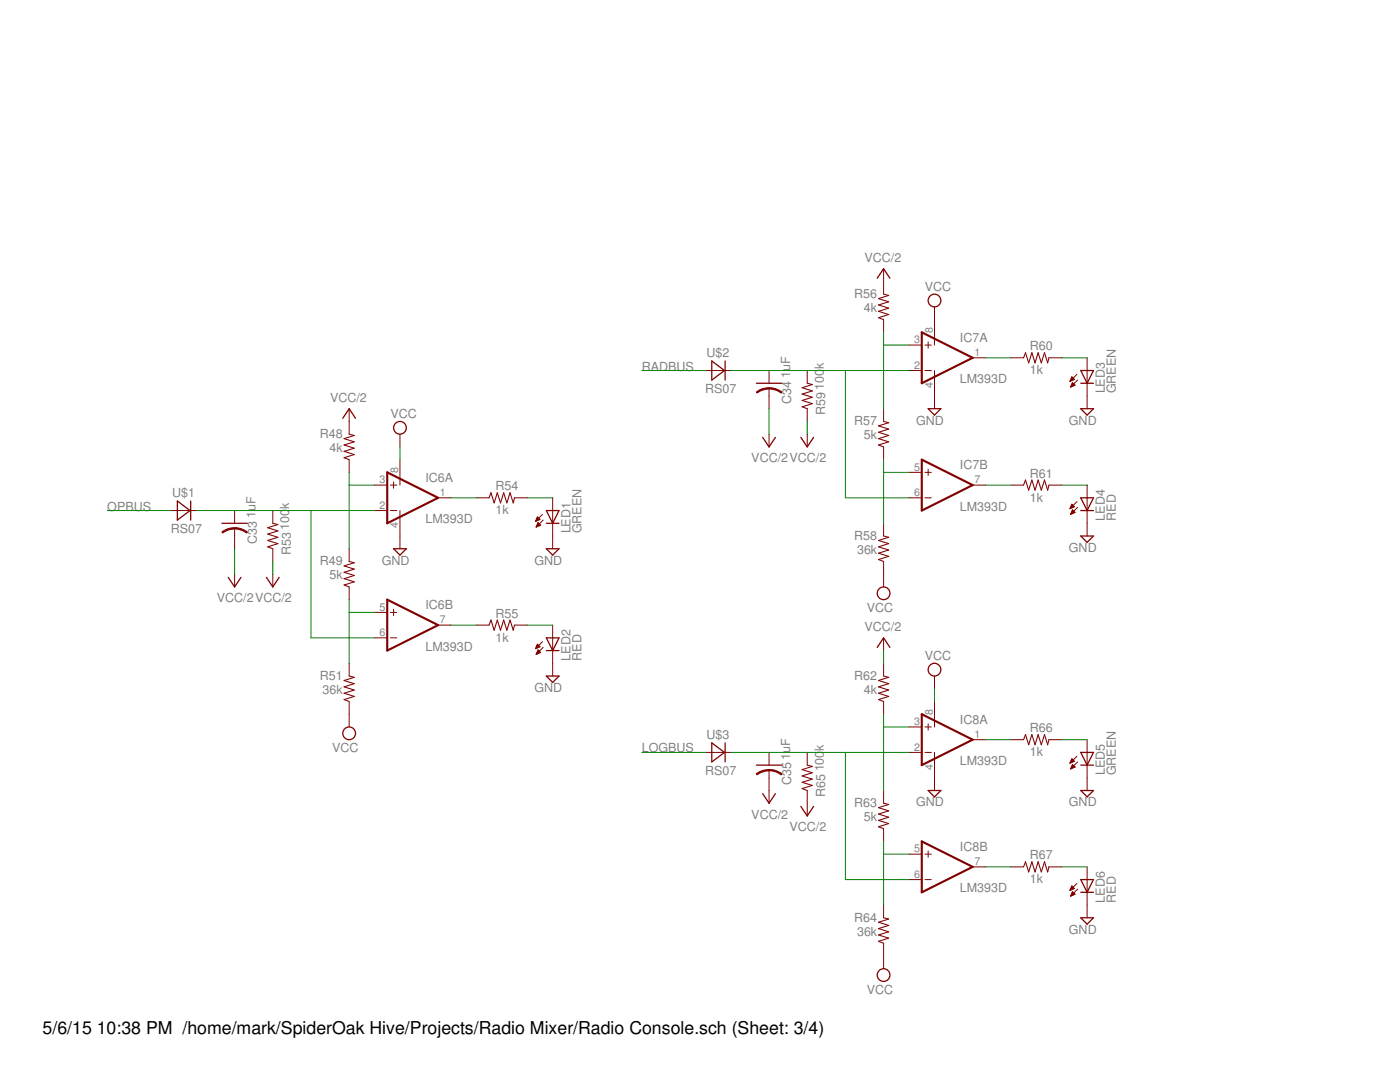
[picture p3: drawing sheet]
<svg xmlns="http://www.w3.org/2000/svg" width="279mm" height="216mm" viewBox="0 0 279 216" stroke-linecap="round" stroke-linejoin="round" font-family="sans-serif">
<g fill="none" stroke="#800000" stroke-width=".25">
<path d="M175.1 55.5l1.2-1.9 1.3 1.9M142 72l2.6 1.9-2.6 1.9zM144.7 72v3.8M150.9 76.5h5.1M215.7 76.5h2.5M215.7 73.9h2.5l-1.2 2.6zM35.4 100l2.5 1.9-2.5 1.9zM38.1 100v3.8M68.4 83.5l1.3-1.9 1.3 1.9M152.2 87.3l1.3 1.9 1.2-1.9M159.8 87.3l1.3 1.9 1.3-1.9M185.2 81.6h2.6l-1.3 1.2z"/>
<path d="M215.7 81.6h2.5l-1.2 1.2zM215.7 99.3h2.5l-1.2 2.6zM44.3 104.4h5.1M45.6 115.2l1.2 1.9 1.3-1.9M53.2 115.2l1.2 1.9 1.3-1.9M78.5 109.5h2.6l-1.3 1.3zM109 109.5h2.6l-1.3 1.3zM109 104.4h2.6M109 101.9h2.6l-1.3 2.5zM215.7 101.9h2.5M215.7 107h2.5l-1.2 1.2zM109 127.3h2.6l-1.3 2.5z"/>
<path d="M109 129.8h2.6M109 134.9h2.6l-1.3 1.3zM175.1 129.2l1.2-1.9 1.3 1.9M142 148.2l2.6 1.9-2.6 1.9zM144.7 148.2v3.8M150.9 152.7h5.1M152.2 158.4l1.3 1.9 1.2-1.9M185.2 157.7h2.6l-1.3 1.3zM215.7 157.7h2.5l-1.2 1.3zM215.7 152.7h2.5M215.7 150.1h2.5l-1.2 2.6zM159.8 160.9l1.3 1.9 1.3-1.9"/>
<path d="M215.7 175.5h2.5l-1.2 2.6zM215.7 178.1h2.5M215.7 183.1h2.5l-1.2 1.3z"/>
<circle cx="186.5" cy="60" r="1.27"/>
<circle cx="79.8" cy="85.4" r="1.27"/>
<circle cx="176.3" cy="118.4" r="1.27"/>
<circle cx="186.5" cy="133.6" r="1.27"/>
<circle cx="69.7" cy="146.3" r="1.27"/>
<circle cx="176.3" cy="194.6" r="1.27"/>
</g>
<g fill="none" stroke="#800000" stroke-width=".2">
<path d="M176.3 53.6v5.1M140.8 73.9h5.1M153.5 73.9v2.6M153.5 77.5v4.1M161.1 73.9v2.6M176.3 63.8v2.5M181.4 73.9h2.6M181.4 68.9h2.6M184.6 73.9h1.3M184.6 68.9h1.3M185.2 68.2v1.3M186.5 61.2v7.7"/>
<path d="M186.5 73.9v7.7M194.1 71.4h2.6M201.7 71.4h2.6M209.3 71.4h2.6M213.6 76.1h.1M213.6 76h.2M213.7 75.8h.4M213.7 75.7h.7M213.7 77.2h.1M213.7 75.6h.6M213.7 77h.4M213.8 75.5h.4"/>
<path d="M213.8 76.9h.6M213.8 75.4h.3M213.8 76.8h.7M213.9 75.2l.5 .5-.9 .4zM213.9 75.2h.1M213.9 76.7h.5M214 76.6h.3M214 76.5h.1M214 76.3l.5 .6-.8 .3zM214.9 74.7l-1.4 1.4M215.1 75.8l-1.4 1.4M217 71.4v10.2"/>
<path d="M69.7 81.6v5M69.7 91.7v2.6M74.8 96.8h2.5M77.9 96.8h1.3M78.5 96.2v1.2M79.8 86.6v2.6M79.8 91.7v5.1M87.4 99.3h2.6M95.1 99.3h2.5M102.7 99.3h2.5M110.3 99.3v10.2M153.5 86.6v2.6"/>
<path d="M161.1 81.6v2.5M161.1 86.6v2.6M176.3 81.6v2.5M176.3 89.2v2.5M181.4 99.3h2.6M181.4 94.3h2.6M184.6 99.3h1.3M184.6 94.3h1.3M185.2 93.6v1.3M194.1 96.8h2.6M201.7 96.8h2.6M209.3 96.8h2.6"/>
<path d="M217 96.8v10.2M34.1 101.9h5.1M46.8 101.9v2.5M46.8 105.4v4.1M46.8 114.6v2.5M54.4 101.9v2.5M54.4 109.5v2.5M54.4 114.6v2.5M69.7 109.5v2.5M69.7 117.1v2.6M74.8 101.9h2.5M77.9 101.9h1.3"/>
<path d="M79.8 101.9v7.6M106.9 103.9h.2M107 103.8h.3M107 103.7h.6M107 105.2h.1M107.1 103.6h.6M107.1 105.1h.2M107.1 104.9h.5M107.1 103.5h.5M107.2 103.4h.3M107.2 104.8h.7M107.2 104.7h.6"/>
<path d="M107.2 103.2h.1M107.3 103.1l.5 .6-.9 .3zM107.3 104.6h.4M107.3 104.4h.2M107.4 104.3h.1M107.9 104.8l-.5-.5-.4 .9M107.9 104.8l-.9 .4M108.3 102.6l-1.4 1.4M108.4 103.8l-1.4 1.4M176.3 104.4v2.6M176.3 112v5.1M213.6 101.4h.1"/>
<path d="M213.6 101.3h.4M213.7 101.2h.6M213.7 102.6h.1M213.7 101h.7M213.7 102.5h.3M213.8 100.9h.4M213.8 102.4h.4M213.8 100.8h.3M213.8 102.3h.7M213.9 102.2h.5M213.9 100.7h.1M213.9 100.6l.5 .5-.9 .4z"/>
<path d="M213.9 102h.4M214 101.9h.2M214 101.8h.1M214.5 102.3l-.5-.6-.3 .9M214.5 102.3l-.8 .3M214.9 100.1l-1.4 1.4M215.1 101.2l-1.4 1.4M69.7 132.4v2.5M69.7 140v5.1M74.8 122.2h2.5M74.8 127.3h2.5M77.9 122.2h1.3"/>
<path d="M77.9 127.3h1.3M78.5 121.6v1.2M87.4 124.7h2.6M95.1 124.7h2.5M102.7 124.7h2.5M106.9 129.4h.1M106.9 129.3h.3M107 129.2h.5M107 129.1h.8M107 130.5h.2M107.1 128.9h.5M107.1 130.4h.4"/>
<path d="M107.1 128.8h.4M107.1 130.3h.7M107.2 128.7h.2M107.2 130.1h.6M107.3 128.6h.1M107.3 130h.4M107.3 129.9h.3M107.4 129.8h.1M107.4 129.7l.5 .5-.9 .4zM107.8 129.1l-.5-.6-.4 .9M107.8 129.1l-.9 .3M108.3 128l-1.4 1.4"/>
<path d="M108.4 129.2l-1.4 1.4M110.3 124.7v10.2M176.3 127.3v2.5M176.3 132.4v2.5M176.3 140v2.5M186.5 134.9v2.5M186.5 140v5.1M140.8 150.1h5.1M153.5 150.1v2.6M153.5 153.7v6.6M161.1 150.1v2.6M161.1 157.7v5.1"/>
<path d="M176.3 157.7v2.6M181.4 150.1h2.6M181.4 145.1h2.6M184.6 150.1h1.3M184.6 145.1h1.3M185.2 144.4v1.3M186.5 150.1v7.6M194.1 147.6h2.6M201.7 147.6h2.6M209.3 147.6h2.6M213.6 152.2h.1M213.6 152.1h.4"/>
<path d="M213.7 152h.6M213.7 153.4h.1M213.7 151.8h.7M213.7 153.3h.3M213.8 151.7h.4M213.8 153.2h.5M213.8 151.6h.3M213.8 153.1h.7M213.9 151.5h.1M213.9 152.9h.5M213.9 151.4l.5 .5-.9 .4zM213.9 152.8h.4"/>
<path d="M214 152.7h.2M214 152.5l-.3 .9M214 152.5l.5 .6M214 152.6h.1M214.5 153.1l-.8 .3M214.9 150.9l-1.4 1.4M215.1 152l-1.4 1.4M217 147.6v10.1M176.3 165.4v2.5M181.4 170.4h2.6M181.4 175.5h2.6M184.6 170.4h1.3"/>
<path d="M184.6 175.5h1.3M185.2 169.8v1.3M194.1 173h2.6M201.7 173h2.6M209.3 173h2.6M213.6 177.7h.1M213.6 177.5h.3M213.7 177.4h.5M213.7 177.3h.7M213.7 178.7h.1M213.8 177.2h.5M213.8 178.6h.3"/>
<path d="M213.8 177.1h.4M213.8 178.5h.6M213.8 178.4h.7M213.9 176.9h.2M213.9 176.8h.1M213.9 178.3h.5M214 178.1h.2M214 178h.1M214 177.9l.5 .5-.8 .4zM214.4 177.3l-.5-.5-.4 .9M214.4 177.3l-.9 .4M214.9 176.3l-1.4 1.4"/>
<path d="M215.1 177.4l-1.4 1.4M217 173v10.1M176.3 180.6v2.5M176.3 188.2v5.1"/>
</g>
<g fill="none" stroke="#800000" stroke-width=".21">
<path d="M176.3 58.7l1.1 .2-2.1 .7 2.1 .6-2.1 .7 2.1 .6-2.1 .6 2.1 .7-2.1 .6 1 .4M161.1 76.5l1 .2-2 .7 2 .6-2 .6 2 .7-2 .6 2 .6-2 .7 1 .4M204.3 71.4l.4-1 .6 2 .6-2 .7 2 .6-2 .6 2 .6-2 .7 2 .2-1M69.7 86.6l1 .3-2 .6 2 .7-2 .6 2 .6-2 .7 2 .6-2 .6 1 .4M97.6 99.3l.4-1 .6 2.1 .7-2.1 .6 2.1 .6-2.1 .7 2.1 .6-2.1 .6 2.1 .3-1.1M176.3 84.1l1.1 .2-2.1 .7 2.1 .6-2.1 .7 2.1 .6-2.1 .6 2.1 .7-2.1 .6 1 .4M204.3 96.8l.4-1 .6 2 .6-2 .7 2 .6-2 .6 2 .6-2 .7 2 .2-1M54.4 104.4l1.1 .3-2.1 .6 2.1 .6-2.1 .7 2.1 .6-2.1 .6 2.1 .7-2.1 .6 1 .4M69.7 112l1 .3-2 .6 2 .7-2 .6 2 .6-2 .7 2 .6-2 .6 1 .4M176.3 107l1.1 .2-2.1 .6 2.1 .7-2.1 .6 2.1 .6-2.1 .7 2.1 .6-2.1 .7 1 .3M69.7 134.9l1 .2-2 .7 2 .6-2 .7 2 .6-2 .6 2 .7-2 .6 1 .4M97.6 124.7l.4-1 .6 2.1 .7-2.1 .6 2.1 .6-2.1 .7 2.1 .6-2.1 .6 2.1 .3-1.1"/>
<path d="M176.3 134.9l1.1 .2-2.1 .7 2.1 .6-2.1 .7 2.1 .6-2.1 .6 2.1 .7-2.1 .6 1 .4M161.1 152.7l1 .2-2 .7 2 .6-2 .6 2 .7-2 .6 2 .6-2 .7 1 .3M204.3 147.6l.4-1 .6 2 .6-2 .7 2 .6-2 .6 2 .6-2 .7 2 .2-1M176.3 160.3l1.1 .2-2.1 .7 2.1 .6-2.1 .6 2.1 .7-2.1 .6 2.1 .6-2.1 .7 1 .4M204.3 173l.4-1 .6 2 .6-2 .7 2 .6-2 .6 2 .6-2 .7 2 .2-1M176.3 183.1l1.1 .3-2.1 .6 2.1 .7-2.1 .6 2.1 .6-2.1 .7 2.1 .6-2.1 .6 1 .4"/>
</g>
<g fill="#800000" stroke="#800000" stroke-width=".2">
<path d="M46.8 105.3l1.4 .2 1.2 .7-.2 .2-1.4-.7-1-.2z" fill-rule="evenodd"/>
<path d="M44.3 106.2l1.2-.7 1.3-.2v.3l-1 .1-1.4 .7z" fill-rule="evenodd"/>
<path d="M153.5 77.4l1.3 .2 1.2 .6-.1 .2-.9-.5-1.5-.3z" fill-rule="evenodd"/>
<path d="M150.9 78.2l1.2-.6 1.4-.2v.2l-1.5 .3-.9 .5z" fill-rule="evenodd"/>
<path d="M153.5 153.5l1.3 .3 1.2 .6-.1 .2-.9-.5-1.5-.3z" fill-rule="evenodd"/>
<path d="M150.9 154.4l1.2-.6 1.4-.2v.2l-1 .1-1.4 .7z" fill-rule="evenodd"/>
</g>
<path d="M184 66.3l10.1 5.1-10.1 5.1zM77.3 94.3l10.1 5-10.1 5.1zM184 91.7l10.1 5.1-10.1 5.1zM77.3 119.7l10.1 5-10.1 5.1zM184 142.5l10.1 5.1-10.1 5.1zM184 167.9l10.1 5.1-10.1 5.1z" fill="none" stroke="#800000" stroke-width=".42"/>
<g fill="none" stroke="#008000" stroke-width=".2">
<path d="M128.1 73.9h12.7M145.9 73.9h35.5M168.7 73.9v25.4h12.7M176.3 66.3v15.3M176.3 68.9h5.1M196.7 71.4h5M211.9 71.4h5.1M69.7 94.3v15.2M69.7 96.8h5.1M79.8 89.2v2.5M90 99.3h5.1M105.2 99.3h5.1"/>
<path d="M153.5 81.6v5M161.1 84.1v2.5M176.3 91.7v12.7M176.3 94.3h5.1M196.7 96.8h5M211.9 96.8h5.1M21.4 101.9h12.7M39.2 101.9h35.6M46.8 109.5v5.1M54.4 112v2.6M62.1 101.9v25.4h12.7M69.7 119.7v12.7"/>
<path d="M69.7 122.2h5.1M90 124.7h5.1M105.2 124.7h5.1M176.3 129.8v2.6M186.5 137.4v2.6M128.1 150.1h12.7M145.9 150.1h35.5M168.7 150.1v25.4h12.7M176.3 142.5v15.2M176.3 145.1h5.1M196.7 147.6h5M211.9 147.6h5.1"/>
<path d="M176.3 167.9v12.7M176.3 170.4h5.1M196.7 173h5M211.9 173h5.1"/>
</g>
<g font-size="3.5">
<text x="8.5" y="206.4">5/6/15</text>
<text x="19.3" y="206.4">10:38 PM /home/mark/SpiderOak Hive/Projects/Radio Mixer/Radio Console.sch (Sheet: 3/4)</text>
</g>
<g font-size="2.5" fill="#808080">
<text x="172.5" y="52.4">VCC/2</text>
<text x="170.5" y="59.4">R56</text>
<text x="184.6" y="58.1">VCC</text>
<text x="172.4" y="62.3">4k</text>
<text x="141" y="71.3">U$2</text>
<text x="191.6" y="68.2">IC7A</text>
<text x="205.5" y="69.9">R60</text>
<text x="128.1" y="73.9">RADBUS</text>
<text x="157.7" y="75.5" transform="rotate(-90 157.7 75.5)">1uF</text>
<text x="164.4" y="77.8" transform="rotate(-90 164.4 77.8)">100</text>
<text x="164.4" y="73.6" transform="rotate(-90 164.4 73.6)">k</text>
<text x="191.6" y="76.5">LM393D</text>
<text x="205.5" y="74.7">1k</text>
<text x="65.9" y="80.3">VCC/2</text>
<text x="77.9" y="83.5">VCC</text>
<text x="140.8" y="78.4">RS07</text>
<text x="157.9" y="80.5" transform="rotate(-90 157.9 80.5)">C34</text>
<text x="164.7" y="82.8" transform="rotate(-90 164.7 82.8)">R59</text>
<text x="220.5" y="78.5" transform="rotate(-90 220.5 78.5)">LED3</text>
<text x="222.7" y="78.5" transform="rotate(-90 222.7 78.5)">GREEN</text>
<text x="63.8" y="87.4">R48</text>
<text x="170.5" y="84.8">R57</text>
<text x="172.4" y="87.7">5k</text>
<text x="182.9" y="84.7">GND</text>
<text x="213.3" y="84.7">GND</text>
<text x="65.8" y="90.2">4k</text>
<text x="149.9" y="92.2">VCC/2VCC/2</text>
<text x="191.6" y="93.6">IC7B</text>
<text x="205.5" y="95.3">R61</text>
<text x="21.4" y="101.9">OPBUS</text>
<text x="34.3" y="99.2">U$1</text>
<text x="57.7" y="101.5" transform="rotate(-90 57.7 101.5)">k</text>
<text x="84.9" y="96.2">IC6A</text>
<text x="98.9" y="97.8">R54</text>
<text x="191.6" y="101.9">LM393D</text>
<text x="205.5" y="100.1">1k</text>
<text x="34.1" y="106.4">RS07</text>
<text x="51" y="103.4" transform="rotate(-90 51 103.4)">1uF</text>
<text x="57.7" y="105.7" transform="rotate(-90 57.7 105.7)">100</text>
<text x="84.9" y="104.4">LM393D</text>
<text x="98.9" y="102.6">1k</text>
<text x="113.9" y="106.4" transform="rotate(-90 113.9 106.4)">LED1</text>
<text x="116" y="106.4" transform="rotate(-90 116 106.4)">GREEN</text>
<text x="170.5" y="107.7">R58</text>
<text x="220.5" y="103.9" transform="rotate(-90 220.5 103.9)">LED4</text>
<text x="222.7" y="103.9" transform="rotate(-90 222.7 103.9)">RED</text>
<text x="51.3" y="108.5" transform="rotate(-90 51.3 108.5)">C33</text>
<text x="58" y="110.8" transform="rotate(-90 58 110.8)">R53</text>
<text x="63.8" y="112.8">R49</text>
<text x="76.2" y="112.7">GND</text>
<text x="106.7" y="112.7">GND</text>
<text x="171" y="110.5">36k</text>
<text x="213.3" y="110.1">GND</text>
<text x="65.8" y="115.6">5k</text>
<text x="43.3" y="120.2">VCC/2VCC/2</text>
<text x="84.9" y="121.6">IC6B</text>
<text x="98.9" y="123.2">R55</text>
<text x="173" y="122.1">VCC</text>
<text x="84.9" y="129.8">LM393D</text>
<text x="98.9" y="128">1k</text>
<text x="113.9" y="131.8" transform="rotate(-90 113.9 131.8)">LED2</text>
<text x="116" y="131.8" transform="rotate(-90 116 131.8)">RED</text>
<text x="172.5" y="126">VCC/2</text>
<text x="184.6" y="131.7">VCC</text>
<text x="63.8" y="135.6">R51</text>
<text x="170.5" y="135.6">R62</text>
<text x="64.4" y="138.4">36k</text>
<text x="106.7" y="138.1">GND</text>
<text x="172.4" y="138.4">4k</text>
<text x="66.3" y="150">VCC</text>
<text x="141" y="147.5">U$3</text>
<text x="164.4" y="149.8" transform="rotate(-90 164.4 149.8)">k</text>
<text x="191.6" y="144.4">IC8A</text>
<text x="205.5" y="146.1">R66</text>
<text x="128.1" y="150.1">LOGBUS</text>
<text x="140.8" y="154.6">RS07</text>
<text x="157.7" y="151.6" transform="rotate(-90 157.7 151.6)">1uF</text>
<text x="164.4" y="153.9" transform="rotate(-90 164.4 153.9)">100</text>
<text x="191.6" y="152.7">LM393D</text>
<text x="205.5" y="150.9">1k</text>
<text x="220.5" y="154.7" transform="rotate(-90 220.5 154.7)">LED5</text>
<text x="222.7" y="154.7" transform="rotate(-90 222.7 154.7)">GREEN</text>
<text x="157.9" y="156.7" transform="rotate(-90 157.9 156.7)">C35</text>
<text x="164.7" y="159" transform="rotate(-90 164.7 159)">R65</text>
<text x="170.5" y="161">R63</text>
<text x="182.9" y="160.9">GND</text>
<text x="213.3" y="160.9">GND</text>
<text x="149.9" y="163.3">VCC/2</text>
<text x="157.6" y="165.9">VCC/2</text>
<text x="172.4" y="163.8">5k</text>
<text x="191.6" y="169.8">IC8B</text>
<text x="205.5" y="171.5">R67</text>
<text x="191.6" y="178.1">LM393D</text>
<text x="205.5" y="176.3">1k</text>
<text x="170.5" y="183.9">R64</text>
<text x="220.5" y="180.1" transform="rotate(-90 220.5 180.1)">LED6</text>
<text x="222.7" y="180.1" transform="rotate(-90 222.7 180.1)">RED</text>
<text x="171" y="186.7">36k</text>
<text x="213.3" y="186.3">GND</text>
<text x="173" y="198.2">VCC</text>
</g>
<g font-size="2.1" fill="#808080">
<text x="182.4" y="68.5">3</text>
<text x="186.1" y="66.5" transform="rotate(-90 186.1 66.5)">8</text>
<text x="194.5" y="71">1</text>
<text x="182.4" y="73.6">2</text>
<text x="186.1" y="77.5" transform="rotate(-90 186.1 77.5)">4</text>
<text x="79.5" y="94.5" transform="rotate(-90 79.5 94.5)">8</text>
<text x="182.4" y="93.9">5</text>
<text x="75.7" y="101.5">2</text>
<text x="75.7" y="96.4">3</text>
<text x="87.8" y="99">1</text>
<text x="182.4" y="99">6</text>
<text x="194.5" y="96.4">7</text>
<text x="79.5" y="105.4" transform="rotate(-90 79.5 105.4)">4</text>
<text x="75.7" y="121.8">5</text>
<text x="87.8" y="124.4">7</text>
<text x="75.7" y="126.9">6</text>
<text x="186.1" y="142.7" transform="rotate(-90 186.1 142.7)">8</text>
<text x="182.4" y="149.8">2</text>
<text x="182.4" y="144.7">3</text>
<text x="194.5" y="147.2">1</text>
<text x="186.1" y="153.6" transform="rotate(-90 186.1 153.6)">4</text>
<text x="182.4" y="170.1">5</text>
<text x="194.5" y="172.6">7</text>
<text x="182.4" y="175.2">6</text>
</g>
</svg>
